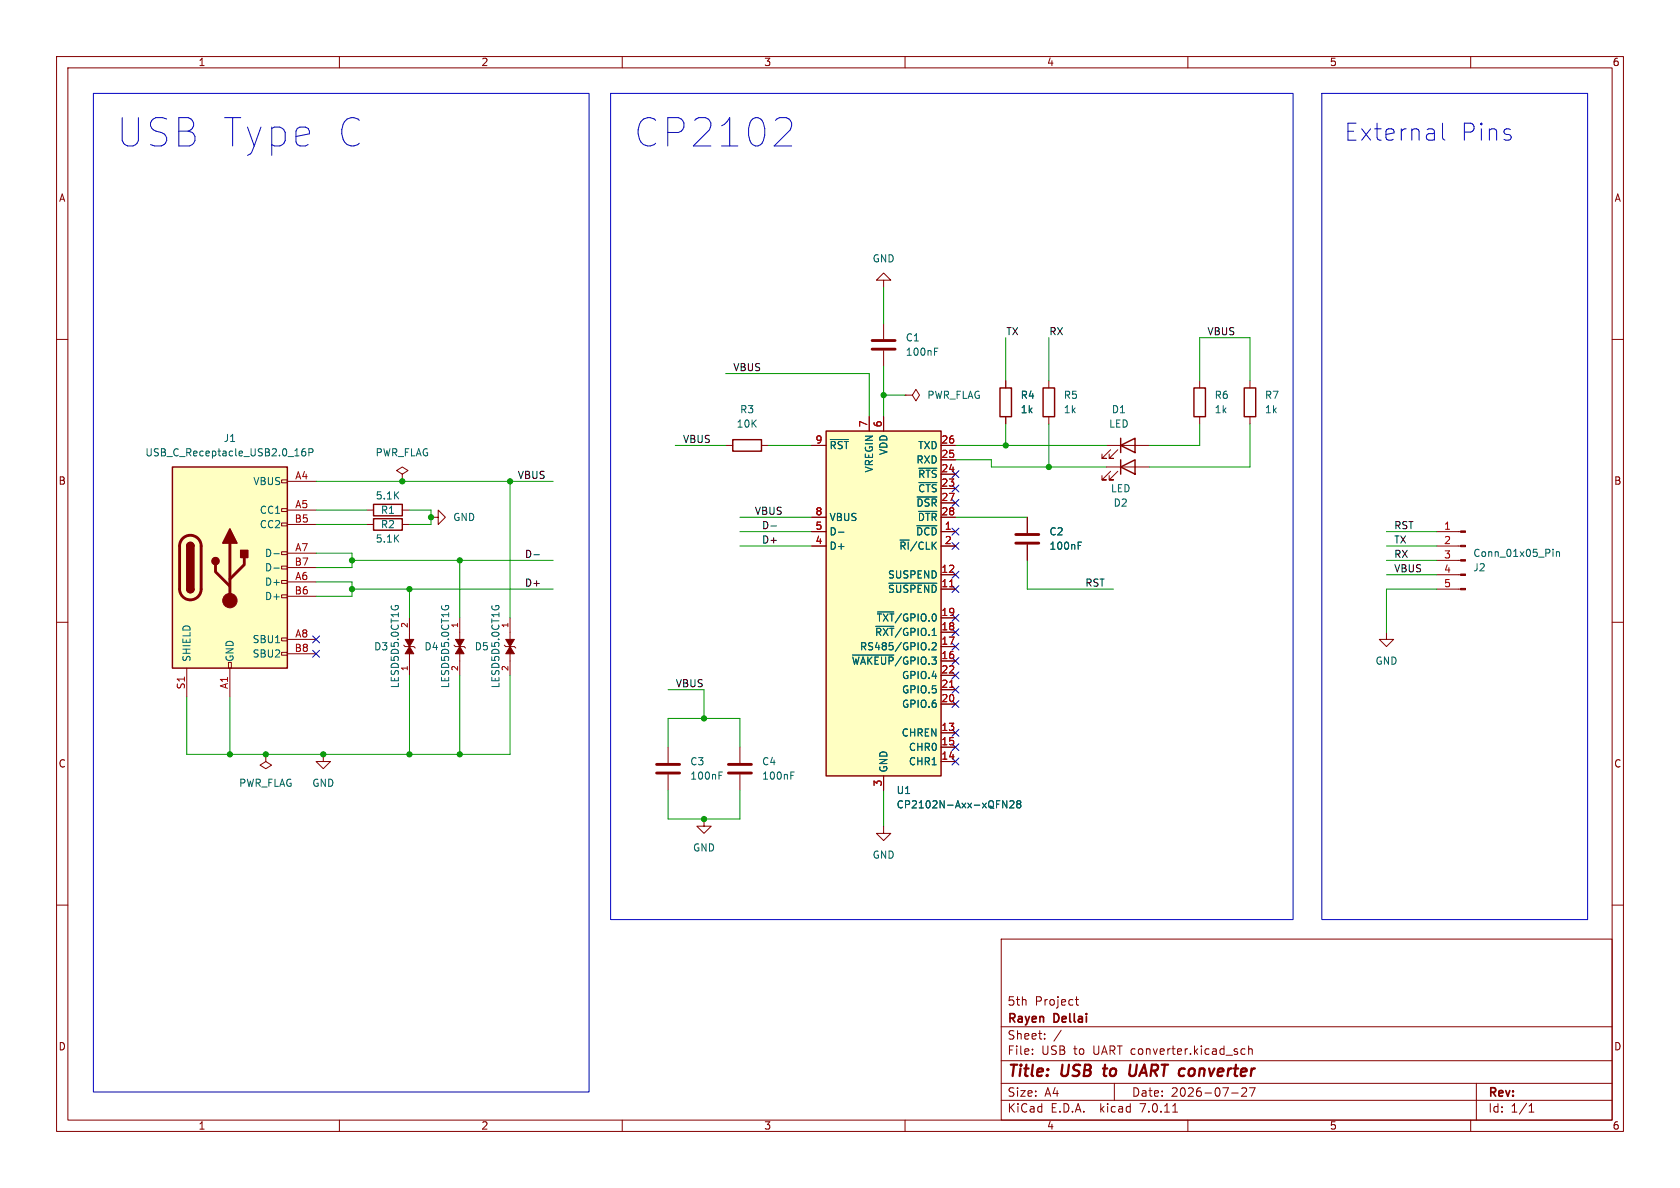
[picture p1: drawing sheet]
<svg xmlns="http://www.w3.org/2000/svg" width="297mm" height="210mm" viewBox="0 0 297 210" stroke-linecap="round" stroke-linejoin="round" font-family="sans-serif">
<g fill="none" stroke="#840000" stroke-width=".18">
<path d="M10 10h277v190h-277zM12 12h273v186h-273zM60 10v2M110 10v2M160 10v2M210 10v2M260 10v2M10 60h2M156.2 49.5h1.3l-1.3-1.2-1.3 1.2h1.3v1.3M156.2 57.2v2.7M285 60h2M128.3 78.7h1.2"/>
<path d="M134.6 78.7h1.3M143.5 78.7h2.5M153.7 73.7v2.5M156.2 62v2.8M156.2 73.7v2.5M160 69.9h1.3l.6-1.1 .7 1.1-.7 1-.6-1M160 69.9h.1M166.4 78.7h2.5M177.8 67.3v1.3M177.8 73.7v1.2M185.4 67.3v1.3M185.4 73.7v1.2"/>
<path d="M195.6 78.7h7.6M196.3 79.5l-1.5 1.5h.8h-.8v-.7M197.6 79.5l-1.5 1.5h.7h-.7v-.7M212.1 67.3v1.3M212.1 73.7v1.2M221 67.3v1.3M221 73.7v1.2M49.8 97.5h1v.5h-1zM49.8 92.5h1v.5h-1zM49.8 89.9h1v.5h-1zM49.8 84.8h1v.5h-1zM50.8 90.2h5.1"/>
<path d="M50.8 92.7h5.1M50.8 85.1h5.1M50.8 97.8h5.1M64.8 90.2h1.2M64.8 92.7h1.2M71.1 83.8l1-.6-1-.6-1 .6 1 .6v1.3M71.1 85.1h.1M71.1 90.2h1.3M71.1 92.7h1.3M76.2 91.4h1.3v-1.2l1.2 1.2-1.2 1.3v-1.3M143.5 96.5h2.5M143.5 94h2.5"/>
<path d="M143.5 91.4h2.5M166.4 96.5h2.5M166.4 94h2.5M166.4 86.4h2.5M166.4 83.8h2.5M166.4 81.3h2.5M166.4 88.9h2.5M166.4 91.4h2.5M181.6 91.4v2.8M181.6 96.3v2.8M195.6 82.6h7.6M196.3 83.3l-1.5 1.5h.8h-.8v-.7"/>
<path d="M197.6 83.3l-1.5 1.5h.7h-.7v-.7M254 99.1h4.2M254 96.5h4.2M254 94h4.2M10 110h2M33 118.1v5.1M40.4 117.1h.5v1h-.5zM40.6 118.1v5.1M49.8 115.3h1v.5h-1zM49.8 112.8h1v.5h-1zM49.8 105.2h1v.5h-1zM49.8 102.6h1v.5h-1z"/>
<path d="M49.8 100.1h1v.5h-1zM50.8 102.9h5.1M50.8 113h5.1M50.8 105.4h5.1M50.8 100.3h5.1M50.8 115.6h5.1M71.4 114l.2 .3h1.6l.2 .3M72.4 109.2v3.8M72.4 115.6v3.8M80.3 114l.2 .3h1.5l.3 .3M81.3 109.2v3.8M81.3 115.6v3.8"/>
<path d="M89.2 114l.2 .3h1.5l.3 .3M90.2 109.2v3.8M90.2 115.6v3.8M166.4 114.3h2.5M166.4 104.1h2.5M166.4 101.6h2.5M166.4 116.8h2.5M166.4 111.8h2.5M166.4 109.2h2.5M166.4 119.4h2.5M245.1 111.8v1.2h1.3l-1.3 1.3-1.3-1.3h1.3M254 104.1h4.2"/>
<path d="M254 101.6h4.2M285 110h2M47 133.4v1.2l1 .7-1 .6-1-.6 1-.7M47 133.4h.1M57.1 133.4v1.2h1.3l-1.3 1.3-1.2-1.3h1.2M118.1 132.1v2.8M118.1 136.9v2.8M130.8 132.1v2.8M130.8 136.9v2.8M156.2 137.2v2.5M166.4 129.5h2.5M166.4 134.6h2.5"/>
<path d="M166.4 132.1h2.5M166.4 124.5h2.5M166.4 121.9h2.5M10 160h2M124.5 144.8v1.3h1.2l-1.2 1.2-1.3-1.2h1.3M156.2 146.1v1.2h1.3l-1.3 1.3-1.3-1.3h1.3M285 160h2M177 166h108v32h-108zM190.1 176.7h.6M190.3 176.2v1.3l.4 .2M60 198v2M110 198v2"/>
<path d="M160 198v2M177 194.5h108M177 191.5h108M177 187.5h108M177 181.5h108M182.5 186.3v.1M182.5 185.5v.1M184.7 183.6v.1M184.7 182.8v.1M187.6 182.1l-1.3 2M197 191.5v3M207.3 196.6h.9"/>
<path d="M210 198v2M217.7 193.2h1.2M219.5 192.4l.6-.1 .2 .1 .1 .3-.9 1.1h.9M220.1 185.5l-.4-.1-.3 .3v.4l.1 .2h.6M220.7 185.5l.3-.1 .3 .1 .1 .9M220.7 184.9v1.5M220.9 192.3h1l-.7 1.5M260 198v2M261 191.5v6.5M270.3 196.6h.9M270.3 195.5l.4-.4v1.5"/>
</g>
<path d="M195 188.9h.8M195.4 188.2l-.3 1.7 .3 .3M199.8 188.2l-.2 1.6 .2 .3a.66 .66 0 0 0 .9-.1" fill="none" stroke="#840000" stroke-width=".4"/>
<g fill="none" stroke="#840000" stroke-width=".25">
<path d="M129.5 77.7h5.1v2.1h-5.1zM146 76.2h20.4v61h-20.4zM176.8 68.6h2v5.1h-2zM184.4 68.6h2v5.1h-2zM198.1 78.7l2.6-1.2v2.5zM198.1 77.5v2.5M211.1 68.6h2v5.1h-2zM220 68.6h2v5.1h-2zM30.5 82.6h20.3v35.5h-20.3zM33 96.5a.64 .64 0 0 1 .7-.6 .64 .64 0 0 1 .6 .6M66 89.2h5.1v2h-5.1zM66 91.7h5.1v2h-5.1z"/>
<path d="M198.1 82.6l2.6-1.3v2.5zM198.1 81.3v2.5M33 104.1a.64 .64 0 0 0 .7 .7 .64 .64 0 0 0 .6-.7"/>
</g>
<path d="M154.2 61.7h4M154.2 60.2h4M32.3 95.2a1.9 1.9 0 0 1 2.1-.4 1.9 1.9 0 0 1 1.2 1.7v7.6a1.91 1.91 0 0 1-1.9 1.9 1.91 1.91 0 0 1-2-1.9l.1-7.7 .1-.7zM38.1 99.8v1.3l2.5 2.5M40.6 96v10.2M43.2 98.6v1.2l-2.6 2.6M179.6 96h4M179.6 94.5h4M116.1 136.7h4M116.1 135.1h4M128.8 136.7h4M128.8 135.1h4" fill="none" stroke="#840000" stroke-width=".51"/>
<g fill="none" stroke="#006464" stroke-width=".18">
<path d="M53.9 79.3l-.3 .1a.86 .86 0 0 0 0 1.2l.4-.1 .1-.5-.3-.2-.3 .1-.2 .1M54.6 80l.6-.1 .1-.2v-.3l-.7-.1v1.3M146.8 77.7h3.2M165.2 62.1h.4M165.2 61.5h.6M48.4 97.9h1M148.2 94.1h1M162.1 92.9h3.5M162.1 87.9h3.5M162.4 90.4h3.2M162.4 85.3h3.2M162.4 82.8h3.2"/>
<path d="M190.6 96.4h.4M190.6 95.8h.6M274.6 97.1v.1M274.6 97.5v.9M275.2 97.5v.9M275.2 97.6l.1-.1 .3 .1 .1 .8M48.4 100.4h1M69.2 107.1v.3M69.9 107.3v-.3h.4l.1 .3M78.1 107.1l-.1 .3M78.8 107.3v-.3h.4l.1 .3M87 107.1l-.1 .3"/>
<path d="M87.7 107.3v-.3h.4l.1 .3M150.7 115.8h7.3M154.8 110.7h3.2M155.1 108.2h2.9M157.1 103.1h8.5M164.2 114.8v.1M164.8 113.7l.5-.1 .2 .4-.8 .9h.8M127.1 137.1h.4M127.1 136.5h.6M139.8 137.1h.4M139.8 136.5h.6M177.3 141.5l.7 1.3v-1.3"/>
<path d="M178.5 141.7l.5-.2 .3 .4-.8 .9h.8M180 142.1l-.3-.2 .3-.4h.2l.3 .3-.3 .3M180 142.1l-.3 .2 .1 .4 .2 .1h.3l.2-.2-.1-.4-.2-.1M180 142.1h.2"/>
</g>
<g fill="#840000" stroke="#840000" stroke-width=".18">
<path d="M80.5 113h1.5l-.7 1.3z"/>
<path d="M81.3 114.3l.7 1.3h-1.5z"/>
<path d="M258.2 104h.9v.3h-.9z"/>
<path d="M258.2 101.5h.9v.2h-.9z"/>
<path d="M258.2 98.9h.9v.3h-.9z"/>
<path d="M258.2 96.4h.9v.2h-.9z"/>
<path d="M258.2 93.9h.9v.2h-.9z"/>
<path d="M72.4 114.3l.8 1.3h-1.6z"/>
<path d="M71.6 113h1.6l-.8 1.3z"/>
<path d="M89.4 113h1.5l-.7 1.3z"/>
<path d="M90.2 114.3l.7 1.3h-1.5z"/>
<circle cx="40.6" cy="106.2" r="1.27"/>
</g>
<g fill="#ffffc2" stroke="#ffffc2" stroke-width=".18">
<path d="M30.5 82.6h20.3v35.5h-20.3z"/>
<path d="M146 76.2h20.4v61h-20.4z"/>
</g>
<g fill="#840000" stroke="#840000" stroke-width=".25">
<path d="M33 104.1h1.3a.64 .64 0 0 1-.6 .7 .64 .64 0 0 1-.7-.7z"/>
<path d="M33 96.5h1.3v7.6h-1.3z"/>
<path d="M33.2 96.1a.64 .64 0 0 1 .7-.2 .64 .64 0 0 1 .4 .6h-1.3z"/>
<path d="M40.6 93.5l1.3 2.5h-2.5z"/>
<path d="M42.5 97.3h1.3v1.3h-1.3z"/>
<circle cx="38.1" cy="99.2" r=".63"/>
</g>
<path d="M167.9 103.7h.7M167.9 121.5h.7" fill="none" stroke="#a90000" stroke-width=".18"/>
<path d="M94.4 98.1h1M136.3 93h1" fill="none" stroke="#0f0f0f" stroke-width=".18"/>
<path d="M16.5 16.5h87.6v176.5h-87.6zM107.9 16.5h120.7v146.1h-120.7zM233.7 16.5h47v146.1h-47zM139 20.8a1.36 1.36 0 0 1 .7 2.1l-2.8 2.9h3.1M255 21.8v2.5l.2 .3 .2 .2" fill="none" stroke="#0000c2" stroke-width=".18"/>
<g fill="none" stroke="#009600" stroke-width=".18">
<path d="M156.2 50.8v6.4M177.8 59.7v7.6M185.4 59.7v7.6M119.4 78.7h8.9M128.3 66h25.4v7.7M135.9 78.7h7.6M156.2 64.8v8.9M156.2 69.9h3.8M168.9 78.7h26.7M177.8 74.9v3.8M185.4 74.9v7.7M212.1 74.9v3.8h-8.9"/>
<path d="M212.1 67.3v-7.6h8.9v7.6M221 74.9v7.7h-17.8M55.9 97.8h6.3v2.5h-6.3M55.9 92.7h8.9M55.9 90.2h8.9M55.9 85.1h41.9M62.2 99.1h35.6M72.4 90.2h3.8v2.5h-3.8M81.3 99.1v10.1M90.2 85.1v24.1M130.8 91.4h12.7M130.8 94h12.7"/>
<path d="M130.8 96.5h12.7M168.9 91.4h12.7M168.9 81.3h6.4v1.3h20.3M181.6 99.1v5h15.2M245.1 99.1h8.9M245.1 94h8.9M245.1 96.5h8.9M55.9 102.9h6.3v2.5h-6.3M62.2 104.1h35.6M72.4 104.1v5.1M72.4 119.4v14M81.3 119.4v14"/>
<path d="M90.2 119.4v14h-57.2v-10.2M245.1 101.6h8.9M254 104.1h-8.9v7.7M40.6 123.2v10.2M118.1 132.1v-5.1h12.7v5.1M118.1 139.7v5.1h12.7v-5.1M118.1 121.9h6.4v5.1M156.2 139.7v6.4"/>
</g>
<g fill="none" stroke="#000084" stroke-width=".18">
<path d="M168.3 95.9l1.2 1.2M168.3 93.4l1.2 1.2M168.3 88.3l1.2 1.2M168.3 85.8l1.2 1.2M168.3 83.2l1.2 1.2M169.5 95.9l-1.2 1.2M169.5 93.4l-1.2 1.2M169.5 88.3l-1.2 1.2M169.5 85.8l-1.2 1.2M169.5 83.2l-1.2 1.2M55.3 112.4l1.2 1.2M55.3 115l1.2 1.2"/>
<path d="M56.5 112.4l-1.2 1.2M56.5 115l-1.2 1.2M168.3 108.6l1.2 1.2M168.3 103.5l1.2 1.2M168.3 116.2l1.2 1.2M168.3 118.8l1.2 1.2M168.3 113.7l1.2 1.2M168.3 101l1.2 1.2M168.3 111.2l1.2 1.2M169.5 108.6l-1.2 1.2M169.5 103.5l-1.2 1.2M169.5 116.2l-1.2 1.2"/>
<path d="M169.5 118.8l-1.2 1.2M169.5 113.7l-1.2 1.2M169.5 101l-1.2 1.2M169.5 111.2l-1.2 1.2M168.3 121.3l1.2 1.2M168.3 123.9l1.2 1.2M168.3 128.9l1.2 1.2M168.3 131.5l1.2 1.2M168.3 134l1.2 1.2M169.5 121.3l-1.2 1.2M169.5 123.9l-1.2 1.2M169.5 128.9l-1.2 1.2"/>
<path d="M169.5 131.5l-1.2 1.2M169.5 134l-1.2 1.2"/>
</g>
<g fill="#009600" stroke="#009600" stroke-width=".18">
<circle cx="81.3" cy="133.4" r=".46"/>
<circle cx="72.4" cy="133.4" r=".46"/>
<circle cx="57.1" cy="133.4" r=".46"/>
<circle cx="40.6" cy="133.4" r=".46"/>
<circle cx="47" cy="133.4" r=".46"/>
<circle cx="62.2" cy="104.1" r=".46"/>
<circle cx="62.2" cy="99.1" r=".46"/>
<circle cx="71.1" cy="85.1" r=".46"/>
<circle cx="90.2" cy="85.1" r=".46"/>
<circle cx="124.5" cy="144.8" r=".46"/>
<circle cx="156.2" cy="69.9" r=".46"/>
<circle cx="185.4" cy="82.6" r=".46"/>
<circle cx="177.8" cy="78.7" r=".46"/>
<circle cx="76.2" cy="91.4" r=".46"/>
<circle cx="72.4" cy="104.1" r=".46"/>
<circle cx="81.3" cy="99.1" r=".46"/>
<circle cx="124.5" cy="127" r=".46"/>
</g>
<g font-size="7" fill="#0000c2">
<text x="20.3" y="26.4">USB Type C</text>
<text x="111.8" y="26.4">CP2102</text>
</g>
<g font-size="4.2" fill="#0000c2">
<text x="237.5" y="25.2">External</text>
<text x="257.9" y="25.2">Pins</text>
</g>
<g font-size="2.8" fill="#840000">
<text x="178" y="190.9">Title:</text>
<text x="187.7" y="190.9">USB</text>
<text x="196" y="190.9">to</text>
<text x="201.3" y="190.9">UART converter</text>
</g>
<g font-size="2.1" fill="#840000">
<text x="178" y="178">5th</text>
<text x="182.9" y="178">Project</text>
<text x="178" y="184">Sheet:</text>
<text x="178" y="181.2">Rayen</text>
<text x="186.4" y="181.2">Dellai</text>
<text x="178" y="186.7">File:</text>
<text x="184.1" y="186.7">USB</text>
<text x="189.9" y="186.7">to</text>
<text x="193.4" y="186.7">UART converter.kicad_sch</text>
<text x="178" y="196.9">KiCad</text>
<text x="178" y="194.1">Size:</text>
<text x="184.7" y="194.1">A4</text>
<text x="185.7" y="196.9">E.D.A.</text>
<text x="194.6" y="196.9">kicad</text>
<text x="200" y="194.1">Date:</text>
<text x="201.8" y="196.9">7.0.11</text>
<text x="207" y="194.1">2026-07-27</text>
<text x="263" y="194.3">Rev:</text>
<text x="263" y="196.9">Id:</text>
<text x="267.1" y="196.9">1/1</text>
</g>
<g font-size="1.8" fill="#840000">
<text x="35" y="11.9">1</text>
<text x="85" y="11.9">2</text>
<text x="135" y="11.9">3</text>
<text x="185" y="11.9">4</text>
<text x="235" y="11.9">5</text>
<text x="285" y="11.9">6</text>
<text x="10.3" y="35.9">A</text>
<text x="285.3" y="35.9">A</text>
<text x="10.3" y="85.9">B</text>
<text x="285.3" y="85.9">B</text>
<text x="10.3" y="135.9">C</text>
<text x="285.3" y="135.9">C</text>
<text x="10.3" y="185.9">D</text>
<text x="285.3" y="185.9">D</text>
<text x="35" y="199.9">1</text>
<text x="85" y="199.9">2</text>
<text x="135" y="199.9">3</text>
<text x="185" y="199.9">4</text>
<text x="235" y="199.9">5</text>
<text x="285" y="199.9">6</text>
</g>
<g font-size="1.8" fill="#006464">
<text x="154.2" y="46.6">GND</text>
<text x="160" y="60.6">C1</text>
<text x="160" y="63.1">100nF</text>
<text x="163.8" y="70.7">PWR_FLAG</text>
<text x="180.3" y="70.7">R4</text>
<text x="188" y="70.7">R5</text>
<text x="214.6" y="70.7">R6</text>
<text x="223.5" y="70.7">R7</text>
<text x="130.1" y="75.8">10K</text>
<text x="130.7" y="73.3">R3</text>
<text x="180.3" y="73.3">1k</text>
<text x="188" y="73.3">1k</text>
<text x="196" y="75.8">LED</text>
<text x="196.5" y="73.3">D1</text>
<text x="214.6" y="73.3">1k</text>
<text x="223.5" y="73.3">1k</text>
<text x="25.6" y="80.9">USB_C_Receptacle_USB2.0_16P</text>
<text x="39.4" y="78.3">J1</text>
<text x="66.3" y="80.9">PWR_FLAG</text>
<text x="146.6" y="79.6">~{RST}</text>
<text x="154.5" y="83.6" transform="rotate(-90 154.5 83.6)">VREGIN</text>
<text x="157.1" y="80.5" transform="rotate(-90 157.1 80.5)">VDD</text>
<text x="161.9" y="82.1">RXD</text>
<text x="162.2" y="79.6">TXD</text>
<text x="44.7" y="86">VBUS</text>
<text x="66.3" y="88.5">5.1K</text>
<text x="161.9" y="89.8">~{DSR}</text>
<text x="162.2" y="87.2">~{CTS}</text>
<text x="162.2" y="84.7">~{RTS}</text>
<text x="196.3" y="87.2">LED</text>
<text x="196.8" y="89.8">D2</text>
<text x="45.8" y="91">CC1</text>
<text x="45.8" y="93.6">CC2</text>
<text x="67.2" y="91">R1</text>
<text x="67.2" y="93.6">R2</text>
<text x="80" y="92.3">GND</text>
<text x="146.6" y="94.8">D-</text>
<text x="146.6" y="92.3">VBUS</text>
<text x="161.8" y="94.8">~{DCD}</text>
<text x="162.2" y="92.3">~{DTR}</text>
<text x="185.4" y="94.8">C2</text>
<text x="46.7" y="98.7">D-</text>
<text x="46.7" y="101.2">D-</text>
<text x="66.3" y="96.1">5.1K</text>
<text x="146.6" y="97.4">D+</text>
<text x="158.9" y="97.4">~{RI}/CLK</text>
<text x="185.4" y="97.4">100nF</text>
<text x="260.4" y="101.2">J2</text>
<text x="260.4" y="98.7">Conn_01x05_Pin</text>
<text x="46.7" y="103.7">D+</text>
<text x="46.7" y="106.3">D+</text>
<text x="156.9" y="105">~{SUSPEND}</text>
<text x="156.9" y="102.5">SUSPEND</text>
<text x="44.6" y="113.9">SBU1</text>
<text x="154.6" y="112.6">~{RXT}/GPIO.1</text>
<text x="154.9" y="110.1">~{TXT}/GPIO.0</text>
<text x="33.9" y="117.1" transform="rotate(-90 33.9 117.1)">SHIELD</text>
<text x="41.5" y="117.1" transform="rotate(-90 41.5 117.1)">GND</text>
<text x="44.6" y="116.4">SBU2</text>
<text x="66" y="115.2">D3</text>
<text x="74.9" y="115.2">D4</text>
<text x="83.8" y="115.2">D5</text>
<text x="150.5" y="117.7">~{WAKEUP}/GPIO.3</text>
<text x="151.9" y="115.2">RS485/GPIO.2</text>
<text x="243.1" y="117.7">GND</text>
<text x="70.7" y="121.8" transform="rotate(-90 70.7 121.8)">LESD5D5.0CT1G</text>
<text x="79.6" y="121.8" transform="rotate(-90 79.6 121.8)">LESD5D5.0CT1G</text>
<text x="88.5" y="121.8" transform="rotate(-90 88.5 121.8)">LESD5D5.0CT1G</text>
<text x="159.4" y="125.3">GPIO.6</text>
<text x="159.4" y="122.8">GPIO.5</text>
<text x="159.4" y="120.2">GPIO.4</text>
<text x="159.3" y="130.4">CHREN</text>
<text x="121.9" y="135.5">C3</text>
<text x="134.6" y="135.5">C4</text>
<text x="157.1" y="136.7" transform="rotate(-90 157.1 136.7)">GND</text>
<text x="160.6" y="135.5">CHR1</text>
<text x="160.6" y="132.9">CHR0</text>
<text x="42.2" y="139.3">PWR_FLAG</text>
<text x="55.1" y="139.3">GND</text>
<text x="121.9" y="138">100nF</text>
<text x="134.6" y="138">100nF</text>
<text x="158.4" y="140.6">U1</text>
<text x="158.4" y="143.1">CP2102N-Axx-xQFN28</text>
<text x="122.4" y="150.7">GND</text>
<text x="154.2" y="152">GND</text>
</g>
<g font-size="1.8" fill="#0f0f0f">
<text x="177.8" y="59.3">TX</text>
<text x="185.4" y="59.3">RX</text>
<text x="213.4" y="59.3">VBUS</text>
<text x="129.5" y="65.7">VBUS</text>
<text x="120.6" y="78.4">VBUS</text>
<text x="91.4" y="84.7">VBUS</text>
<text x="133.3" y="91.1">VBUS</text>
<text x="134.6" y="93.6">D-</text>
<text x="246.4" y="93.6">RST</text>
<text x="92.7" y="98.7">D-</text>
<text x="134.6" y="96.2">D+</text>
<text x="246.4" y="98.7">RX</text>
<text x="246.4" y="101.3">VBUS</text>
<text x="246.4" y="96.2">TX</text>
<text x="92.7" y="103.8">D+</text>
<text x="191.8" y="103.8">RST</text>
<text x="119.4" y="121.6">VBUS</text>
</g>
<g font-size="1.8" fill="#a90000">
<text x="153.4" y="75.6" transform="rotate(-90 153.4 75.6)">7</text>
<text x="156" y="75.6" transform="rotate(-90 156 75.6)">6</text>
<text x="144.1" y="78.5">9</text>
<text x="166.3" y="83.6">24</text>
<text x="166.3" y="81">25</text>
<text x="166.3" y="78.5">26</text>
<text x="52.1" y="84.8">A4</text>
<text x="52.1" y="89.9">A5</text>
<text x="166.3" y="86.1">23</text>
<text x="166.3" y="88.6">27</text>
<text x="52" y="92.5">B5</text>
<text x="144.1" y="93.7">5</text>
<text x="144.1" y="91.2">8</text>
<text x="166.3" y="91.2">28</text>
<text x="166.9" y="93.7">1</text>
<text x="255.2" y="93.7">1</text>
<text x="52" y="100.1">B7</text>
<text x="52.1" y="97.5">A7</text>
<text x="144.1" y="96.3">4</text>
<text x="166.3" y="101.3">12</text>
<text x="166.9" y="96.3">2</text>
<text x="255.2" y="96.3">2</text>
<text x="255.2" y="98.8">3</text>
<text x="255.2" y="101.3">4</text>
<text x="52" y="105.2">B6</text>
<text x="52.1" y="102.6">A6</text>
<text x="166.3" y="103.9">11</text>
<text x="255.2" y="103.9">5</text>
<text x="52.1" y="112.8">A8</text>
<text x="166.3" y="111.5">18</text>
<text x="166.3" y="109">19</text>
<text x="52" y="115.3">B8</text>
<text x="166.3" y="116.6">16</text>
<text x="166.3" y="114">17</text>
<text x="166.3" y="119.1">22</text>
<text x="32.8" y="122" transform="rotate(-90 32.8 122)">S1</text>
<text x="40.4" y="121.9" transform="rotate(-90 40.4 121.9)">A1</text>
<text x="166.3" y="124.2">20</text>
<text x="166.3" y="121.7">21</text>
<text x="166.3" y="129.3">13</text>
<text x="166.3" y="131.8">15</text>
<text x="166.3" y="134.4">14</text>
<text x="156" y="139.1" transform="rotate(-90 156 139.1)">3</text>
</g>
<g font-size="1.4" fill="#a90000">
<text x="72.1" y="111.1" transform="rotate(-90 72.1 111.1)">2</text>
<text x="81" y="111.1" transform="rotate(-90 81 111.1)">1</text>
<text x="89.9" y="111.1" transform="rotate(-90 89.9 111.1)">1</text>
<text x="72.1" y="118.7" transform="rotate(-90 72.1 118.7)">1</text>
<text x="81" y="118.7" transform="rotate(-90 81 118.7)">2</text>
<text x="89.9" y="118.7" transform="rotate(-90 89.9 118.7)">2</text>
</g>
</svg>
